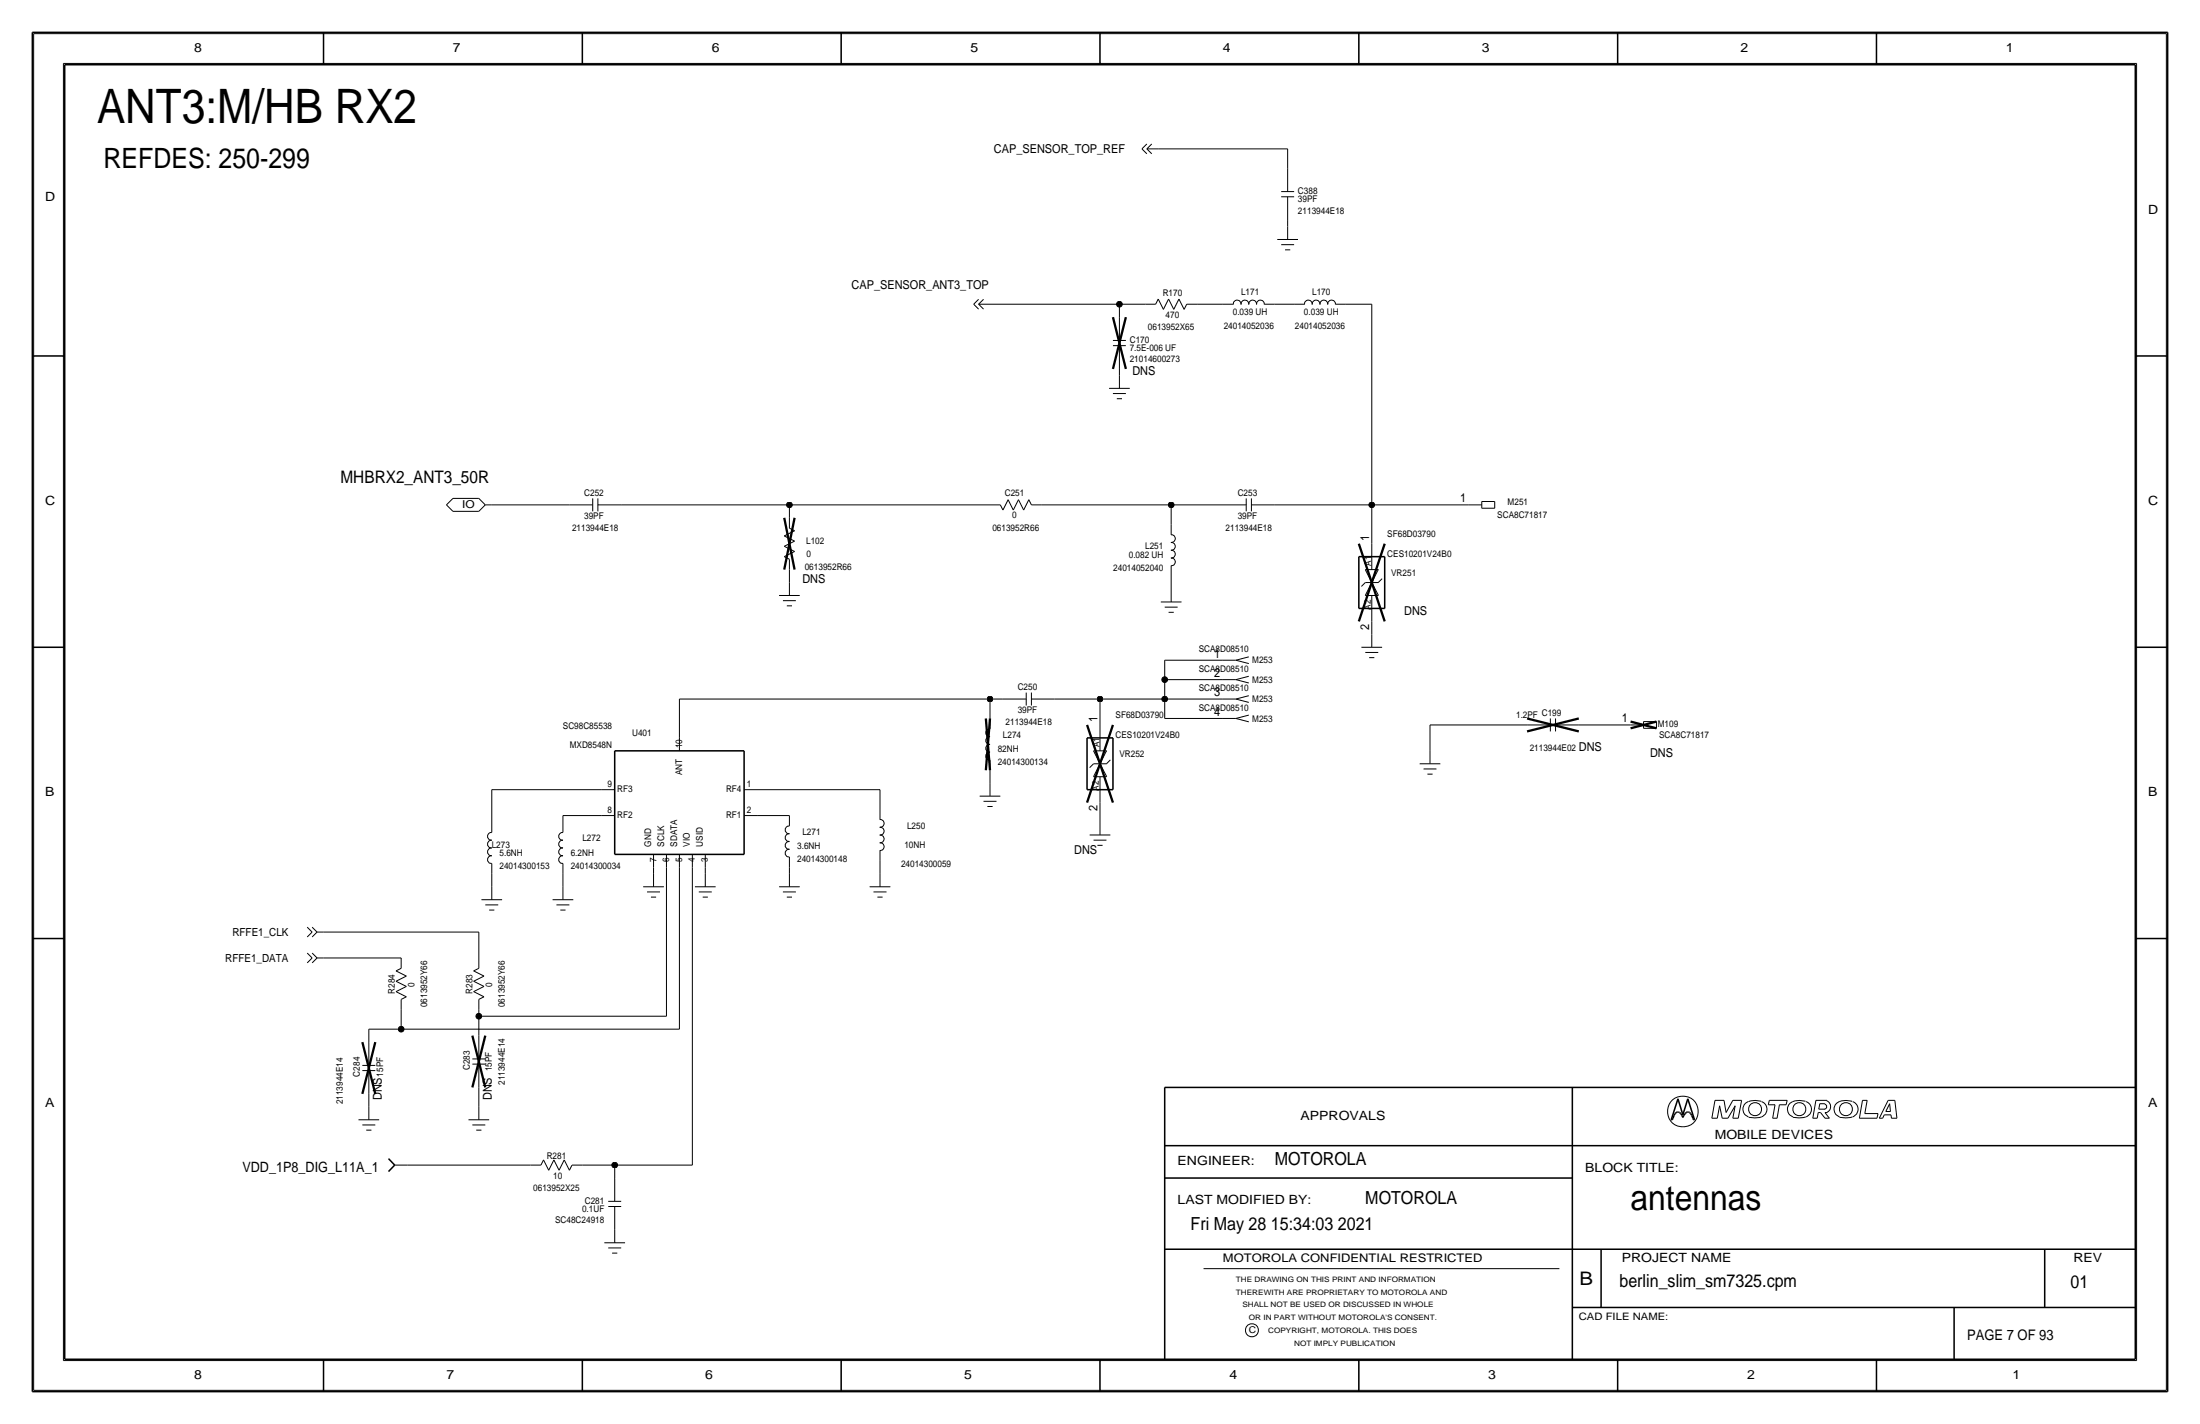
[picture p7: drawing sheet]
<svg xmlns="http://www.w3.org/2000/svg" width="432mm" height="279mm" viewBox="0 0 432 279" stroke-linecap="round" stroke-linejoin="round" font-family="sans-serif">
<g fill="none" stroke="#000" stroke-width=".2">
<path d="M6.6 6.6h418.6zM6.6 6.6v266.2zM12.4 12.4v254.6zM12.4 12.4h407zM419.4 12.4v254.6zM425.2 6.6v266.2zM224.1 29.2l1-1zM224.1 29.2l1 1zM225.1 29.2l1 1zM225.1 29.2h2.2zM225.1 29.2l1-1zM227.3 29.2h25.4z"/>
<path d="M251.5 38.6h2.5zM251.5 37.6h2.5zM252.7 29.2v3.8zM252.7 38.6v4.6zM252.7 33v4.6zM191.1 59.7l1 1zM191.1 59.7l1-1zM192.1 59.7h2.2zM192.1 59.7l.9-1zM192.1 59.7l.9 1zM194.3 59.7h25.4zM219.7 59.7h5.1z"/>
<path d="M219.7 59.7v2.5zM224.8 59.7h2zM227.3 58.7l-.5 1zM227.3 58.7l1 2zM229.4 58.7l-1.1 2zM229.4 58.7l1 2zM231.4 58.7l-1 2zM231.4 58.7l1 2zM232.9 59.7l-.5 1zM232.9 59.7h2zM234.9 59.7h5.1zM240 59.7h2.1z"/>
<path d="M242.1 59.7a.75 .75 0 0 1 .7-.8 .75 .75 0 0 1 .7 .8M243.6 59.7a.75 .75 0 0 1 .7-.8 .75 .75 0 0 1 .8 .8M245.1 59.7a.75 .75 0 0 1 .7-.8 .75 .75 0 0 1 .8 .8M246.6 59.7a.75 .75 0 0 1 .8-.8 .75 .75 0 0 1 .7 .8M248.2 59.7h2zM250.2 59.7h3.8zM250.7 47h4.1zM251.5 48h2.5zM252.2 49h1zM252.7 43.2v1.3zM252.7 44.5v2.5zM254 59.7h2z"/>
<path d="M256 59.7a.75 .75 0 0 1 .8-.8 .75 .75 0 0 1 .7 .8M257.6 59.7a.75 .75 0 0 1 .7-.8 .75 .75 0 0 1 .7 .8M259.1 59.7a.75 .75 0 0 1 .7-.8 .75 .75 0 0 1 .8 .8M260.6 59.7a.75 .75 0 0 1 .7-.8 .75 .75 0 0 1 .8 .8M262.1 59.7h2.1zM264.2 59.7h5zM269.2 59.7v39.4zM217.7 76.2h4zM218.4 67.8h2.6zM218.4 66.8h2.6zM218.4 77.2h2.6zM219.2 78.2h1z"/>
<path d="M219.7 72.4v1.3zM219.7 67.8v4.6zM219.7 62.2v4.6zM219.7 73.7v2.5zM87.6 99.1l1.3 1.2zM88.9 97.8h5.1zM88.9 97.8l-1.3 1.3zM94 97.8l1.2 1.3zM95.2 99.1h1.3zM95.2 99.1l-1.2 1.2zM96.5 99.1h15.3zM111.8 99.1h4.5z"/>
<path d="M116.3 97.8v2.5zM117.3 99.1h4.6zM117.3 97.8v2.5zM121.9 99.1h33zM154.9 99.1h39.4zM154.9 99.1v2.5zM194.3 99.1h2zM196.3 99.1l.5 1zM197.9 98l-1 2.1zM197.9 98l1 2.1zM199.9 98l1 2.1zM199.9 98l-1 2.1z"/>
<path d="M201.9 98l-1 2.1zM201.9 98l.5 1.1zM202.4 99.1h2.1zM204.5 99.1h25.4zM229.9 99.1v3.8zM229.9 99.1h10.1zM240 99.1h4.6zM244.6 97.8v2.5zM245.6 97.8v2.5zM245.6 99.1h4.6zM250.2 99.1h19zM269.2 99.1h19.1z"/>
<path d="M269.2 99.1v7.6zM288.3 99.1h2.5zM290.8 99.7h2.6zM290.8 98.4v1.3zM290.8 98.4h2.6zM293.4 98.4v1.3zM88.9 100.3h5.1zM152.9 116.8h4.1zM153.7 117.9h2.5zM153.9 109.2l2.1-1zM153.9 105.2l2.1 1zM153.9 109.2l1 .5z"/>
<path d="M153.9 107.2l2.1 1zM153.9 107.2l2.1-1zM153.9 105.2l2.1-1.1zM154.4 118.9h1zM154.9 103.6l1.1 .5zM154.9 111.8v2.5zM154.9 114.3v2.5zM154.9 101.6v2zM154.9 109.7v2.1zM227.8 118.1h4.1zM228.6 119.1h2.5zM229.8 105a.75 .75 0 0 1 .9 .7 .75 .75 0 0 1-.9 .7"/>
<path d="M229.8 108a.75 .75 0 0 1 .9 .7 .75 .75 0 0 1-.9 .8M229.8 109.5a.75 .75 0 0 1 .9 .8 .75 .75 0 0 1-.9 .7M229.8 106.5a.75 .75 0 0 1 .9 .7 .75 .75 0 0 1-.9 .7M229.9 113v2.6zM229.9 111v2zM229.9 102.9v2zM229.9 115.6v2.5zM267.2 115.1l.8-.8zM268 111.8h2.6zM268 114.3h2.6zM268 111.8l1.2 2.5zM268 116.8h2.5z"/>
<path d="M269.2 106.7v5.1zM269.2 116.8v5.1zM269.2 114.3l1.4 2.5zM270.5 111.8l-2.5 5zM270.5 114.3l.8-.8zM133.3 137.2h61zM133.3 137.2v7.6zM194.3 137.2v3.8zM194.3 137.2h2.5zM196.9 137.2h4.5zM201.4 135.9v2.5zM202.4 137.2h4.6z"/>
<path d="M202.4 135.9v2.5zM207 137.2h8.9zM215.9 137.2h12.7zM215.9 137.2v5zM228.6 129.5v3.9zM228.6 133.3v3.9zM228.6 137.2v3.8zM228.6 129.5h11.4zM228.6 133.3h11.4zM228.6 137.2h11.4zM229.4 120.1h1zM240 137.2h2.6z"/>
<path d="M240 133.3h2.6zM240 129.5h2.6zM242.6 137.2l2.5-.7zM242.6 137.2l2.5 .6zM242.6 133.3l2.5-.6zM242.6 133.3l2.5 .7zM242.6 129.5l2.5-.6zM242.6 129.5l2.5 .7zM267.2 127h4.1zM268 128h2.5zM268.7 129h1zM269.2 121.9v2.6z"/>
<path d="M269.2 124.5v2.5zM96.5 154.9h21.6zM96.5 154.9v6.4zM118.1 154.9h2.5zM133.3 144.8v2.5zM146.1 154.9h2.5zM148.6 154.9h24.1zM172.7 154.9v3.9zM172.7 158.8v2zM192.3 156.2h4zM193 157.2h2.6zM193.8 158.2h1z"/>
<path d="M194.3 151.1v2.6zM194.3 149.1v2zM194.3 141v2zM194.3 153.7v2.5zM194.3 143.1a.74 .74 0 0 0-.8 .7 .74 .74 0 0 0 .8 .7M194.3 146.1a.74 .74 0 0 0-.8 .7 .74 .74 0 0 0 .8 .8M194.3 147.6a.74 .74 0 0 0-.8 .8 .74 .74 0 0 0 .8 .7M194.3 144.6a.74 .74 0 0 0-.8 .7 .74 .74 0 0 0 .8 .8M214.6 152.4h2.6zM214.6 147.3h2.6zM214.6 149.9h2.6zM214.6 147.3l1.3 2.6z"/>
<path d="M214.6 149.9l-.7 .7zM215.9 157.5v3.8zM215.9 142.2v5.1zM215.9 152.4v5.1zM215.9 149.9l1.3 2.5zM217.2 149.9l.7-.8zM217.2 147.3l-2.6 5.1zM228.6 141h11.4zM240 141h2.6zM242.6 141l2.5-.7zM242.6 141l2.5 .6zM278.6 149.9h4.1z"/>
<path d="M279.4 150.9h2.5zM280.2 151.9h1zM280.7 142.2h19zM280.7 142.2v5.1zM280.7 147.3v2.6zM299.7 142.2h4.6zM304.3 141v2.5zM305.3 141v2.5zM305.3 142.2h4.6zM309.9 142.2h10.1zM320 142.2h2.6zM322.6 142.9h2.5z"/>
<path d="M322.6 141.6v1.3zM322.6 141.6h2.5zM325.1 141.6v1.3zM94.5 176.5h4.1zM95.3 177.5h2.5zM96 178.6h1zM96.5 171.4v2.6zM96.5 169.4v2zM96.5 161.3v2zM96.5 174v2.5zM96.5 163.4a.74 .74 0 0 0-.8 .7 .74 .74 0 0 0 .8 .7M96.5 166.4a.74 .74 0 0 0-.8 .8 .74 .74 0 0 0 .8 .7"/>
<path d="M96.5 167.9a.74 .74 0 0 0-.8 .8 .74 .74 0 0 0 .8 .7M96.5 164.9a.74 .74 0 0 0-.8 .7 .74 .74 0 0 0 .8 .8M108.5 176.5h4zM109.2 177.5h2.6zM110 178.6h1zM110.5 171.5v2.5zM110.5 160h7.6zM110.5 160v1.3zM110.5 169.4v2zM110.5 161.3v2zM110.5 174v2.5zM110.5 163.4a.74 .74 0 0 0-.8 .7 .74 .74 0 0 0 .8 .7"/>
<path d="M110.5 166.4a.74 .74 0 0 0-.8 .8 .74 .74 0 0 0 .8 .7M110.5 167.9a.74 .74 0 0 0-.8 .8 .74 .74 0 0 0 .8 .7M110.5 164.9a.74 .74 0 0 0-.8 .7 .74 .74 0 0 0 .8 .8M118.1 160h2.5zM126.2 174h4.1zM127 175h2.5zM127.8 176h1zM128.3 170.2v1.2zM128.3 171.5v2.5zM128.3 167.6v2.6zM130.8 170.2v29.2zM130.8 167.6v2.6z"/>
<path d="M133.3 170.2v31.7zM133.3 167.6v2.6zM135.9 170.2v58.4zM135.9 167.6v2.6zM136.4 174h4.1zM137.2 175h2.5zM137.9 176h1zM138.4 170.2v1.2zM138.4 171.5v2.5zM138.4 167.6v2.6zM146.1 160h2.5zM148.6 160h6.3z"/>
<path d="M152.9 174h4.1zM153.7 175h2.5zM154.4 176h1zM154.9 170.2v1.2zM154.9 171.5v2.5zM154.9 168.1v2.1zM154.9 160v2.1zM154.9 162.1a.74 .74 0 0 0-.8 .7 .74 .74 0 0 0 .8 .8M154.9 165.2a.74 .74 0 0 0-.8 .7 .74 .74 0 0 0 .8 .7M154.9 166.7a.74 .74 0 0 0-.8 .7 .74 .74 0 0 0 .8 .7M154.9 163.6a.74 .74 0 0 0-.8 .8 .74 .74 0 0 0 .8 .7M170.7 174h4.1z"/>
<path d="M171.5 175h2.5zM172.2 176h1zM172.7 160.8a.75 .75 0 0 1 .8 .8 .75 .75 0 0 1-.8 .7M172.7 163.9a.75 .75 0 0 1 .8 .7 .75 .75 0 0 1-.8 .8M172.7 165.4a.75 .75 0 0 1 .8 .7 .75 .75 0 0 1-.8 .8M172.7 162.4a.75 .75 0 0 1 .8 .7 .75 .75 0 0 1-.8 .7M172.7 168.9v2.5zM172.7 171.5v2.5zM172.7 166.9v2zM213.9 163.8h4zM214.6 164.8h2.6zM215.4 165.9h1z"/>
<path d="M215.9 161.3v2.5zM60.3 181.9l1 1zM60.3 187l1 1zM60.3 188.9l1-.9zM61.3 182.9l-1 .9zM61.3 181.9l.9 1zM61.3 187l.9 1zM62.2 182.9l-.9 .9zM62.2 182.9h1.3zM62.2 188l-.9 .9zM62.2 188h1.3zM63.5 182.9h30.5z"/>
<path d="M63.5 188h15.2zM77.7 190.5l2.1 1zM77.7 194.6l2.1-1.1zM77.7 190.5l1-.5zM77.7 192.5l2.1-1zM77.7 192.5l2.1 1zM77.7 194.6l2.1 1zM78.7 198.1v3.8zM78.7 196.1v2zM78.7 188v2zM78.7 196.1l1.1-.5zM93 190.5l1-.5z"/>
<path d="M93 192.5l2-1zM93 192.5l2 1zM93 194.6l2 1zM93 190.5l2 1zM93 194.6l2-1.1zM94 199.4h36.8zM94 198.1v1.3zM94 199.4v3.8zM94 182.9v5.1zM94 196.1v2zM94 188v2zM94 196.1l1-.5z"/>
<path d="M70.4 219.7h4zM71.1 209h2.6zM71.1 210.1h2.6zM72.4 214.6v2.6zM72.4 201.9h6.3zM72.4 201.9v2.6zM72.4 210.1v4.5zM72.4 204.5v4.5zM72.4 217.2v2.5zM78.7 201.9h54.6zM91.9 219.7h4.1zM92.7 208.8h2.5z"/>
<path d="M92.7 207.8h2.5zM94 213.4v3.8zM94 217.2v2.5zM94 208.8v4.6zM94 203.2v4.6zM336 219.4h1.1zM336.6 215.9h1.8zM336.6 215.9l-.6 3.5zM337.5 217l-.4 2.4zM337.5 217l.5 2.4zM338 219.4h1.1zM338.4 215.9l.4 2.4z"/>
<path d="M340.1 219.4h1.1zM340.1 215.9h1.7zM340.1 215.9l-1.3 2.4zM340.6 217l-1.5 2.4zM340.6 217l-.5 2.4zM341.8 215.9l-.6 3.5zM343.1 216.2a1.6 1.6 0 0 0-1 1.5 1.6 1.6 0 0 0 1.1 1.5M345.7 216.1h-.2a4 4 0 0 0-2.3 .1M345.7 216.2a1.59 1.59 0 0 1 1.1 1.5 1.59 1.59 0 0 1-1.1 1.5l-1.4 .1-1.1-.1M347.1 216.8h1.3zM347.3 215.9l-.2 .9zM347.3 215.9h3.5z"/>
<path d="M347.9 219.4h.9zM348.4 216.8l-.5 2.6zM349.2 216.8l-.4 2.6zM349.2 216.8h1.4zM350.8 215.9l-.2 .9zM354.4 216.1a3.1 3.1 0 0 0-3.3 .7 1.62 1.62 0 0 0 .8 2.4M354.4 219.2l-1.4 .1-1.1-.1M354.5 216.2a1.59 1.59 0 0 1 1 1.5 1.59 1.59 0 0 1-1 1.5M355.8 219.4h.9zM356.4 215.9l-.6 3.5zM356.4 215.9h2.2zM356.9 218.3l-.2 1.1z"/>
<path d="M356.9 218.3h.4zM357 217.6h1.2zM357.2 216.6l-.2 1zM357.2 216.6h1zM357.3 218.3l.9 1.1zM358.1 216.7a.5 .5 0 0 1 .4 .4 .5 .5 0 0 1-.4 .5M358.2 219.4h.9zM358.2 218.3l.9 1.1zM358.2 218.3h.4zM358.5 216a1.24 1.24 0 0 1 .8 1.1 1.24 1.24 0 0 1-.8 1.2M363.5 216.1a3.1 3.1 0 0 0-3.3 .7 1.62 1.62 0 0 0 .8 2.4M363.6 219.2l-1.4 .1-1.2-.1"/>
<path d="M363.6 216.2a1.59 1.59 0 0 1 1.1 1.5 1.59 1.59 0 0 1-1.1 1.5M364.9 219.4h3.5zM365.6 215.9l-.7 3.5zM365.6 215.9h.9zM366 218.5h2.6zM366.5 215.9l-.5 2.6zM368.6 218.5l-.2 .9zM368.9 219.4h.6zM369.8 218.7h1.3zM369.8 218.7l-.3 .7zM370.1 218.1h.9zM370.6 215.9l-1.7 3.5z"/>
<path d="M370.6 215.9h1.3zM370.9 216.6l-.8 1.5zM370.9 216.6l.1 1.5zM371.1 218.7l.1 .7zM371.2 219.4h1.1zM371.9 215.9l.4 3.5zM71.1 220.7h2.6zM71.9 221.7h1zM77.5 228.6h2.5zM80 228.6h24.1zM92.7 220.7h2.5zM93.5 221.7h1z"/>
<path d="M104.1 228.6h2.1zM106.7 227.6l-.5 1zM106.7 227.6l1 2zM108.7 227.6l-1 2zM108.7 227.6l1 2zM110.7 227.6l-1 2zM110.7 227.6l1.1 2zM112.3 228.6l-.5 1zM112.3 228.6h2zM114.3 228.6h6.3zM119.4 235.7h2.5zM119.4 236.7h2.5z"/>
<path d="M120.6 228.6v2.5zM120.6 236.7v4.6zM120.6 231.1v4.6zM120.7 228.6h15.2zM118.6 243.8h4.1zM119.4 244.9h2.5zM120.1 245.9h1.1zM120.6 241.3v2.5zM236.2 248.9h69.9zM6.6 272.8h418.6zM12.4 267h407z"/>
<circle cx="330.3" cy="218.1" r="3"/>
<circle cx="344.5" cy="217.6" r="1.28"/>
<circle cx="353.2" cy="217.6" r="1.28"/>
<circle cx="362.3" cy="217.6" r="1.28"/>
<circle cx="245.7" cy="261" r="1.28"/>
</g>
<g fill="#000" stroke="#000" stroke-width=".2">
<circle cx="219.7" cy="59.7" r=".56"/>
<circle cx="154.9" cy="99.1" r=".56"/>
<circle cx="229.9" cy="99.1" r=".56"/>
<circle cx="269.2" cy="99.1" r=".56"/>
<circle cx="194.3" cy="137.2" r=".56"/>
<circle cx="215.9" cy="137.2" r=".56"/>
<circle cx="228.6" cy="137.2" r=".56"/>
<circle cx="228.6" cy="133.3" r=".56"/>
<circle cx="94" cy="199.4" r=".56"/>
<circle cx="78.7" cy="201.9" r=".56"/>
<circle cx="120.6" cy="228.6" r=".56"/>
</g>
<g fill="none" stroke="#000" stroke-width=".3">
<path d="M6.3 6.4v266.7zM6.4 6.4h419zM12.7 12.7h406.4zM12.7 12.7v254zM63.5 6.4v6.3zM114.3 6.4v6.3zM165.1 6.4v6.3zM215.9 6.3v6.4zM266.7 6.4v6.3zM317.5 6.4v6.3zM368.3 6.4v6.3zM419.1 12.7v254z"/>
<path d="M425.4 6.4v266.7zM6.3 69.8h6.4zM419.1 69.8h6.3zM266.7 109.2h5.1zM266.7 109.2v10.2zM266.7 119.4h5.1zM271.8 109.2v10.2zM6.3 127h6.4zM419.1 127h6.3zM120.6 147.3h25.4zM120.6 147.3v20.3zM146 147.3v20.3z"/>
<path d="M213.4 144.8h5zM213.4 144.8v10.1zM213.4 154.9h5zM218.4 144.8v10.1zM120.6 167.6h25.4zM6.3 184.1h6.4zM419.1 184.1h6.3zM228.6 213.4v53.3zM228.6 213.4h190.5zM308.6 213.4v53.3zM328 219.7h.2zM328.4 219.4l-.2 .3z"/>
<path d="M328.6 218.8l-.2 .6zM328.8 218.5l-.2 .3zM329 218.3l.2-.1zM329 218.3l-.2 .2zM329.2 218.2h.2zM329.3 215.6l-1.3 4.1zM329.3 215.6l1 3.1zM329.4 218.2l.2 .1zM329.6 218.3l.3 .2zM329.9 218.5l.2 .3zM330.1 218.8l.2 .5zM330.5 218.8l-.2 .5z"/>
<path d="M330.8 218.5l-.3 .3zM331 218.3l-.2 .2zM331 218.3l.2-.1zM331.2 218.2h.2zM331.3 215.6l1.3 4.1zM331.3 215.6l-1 3.1zM331.4 218.2l.2 .1zM331.6 218.3l.2 .2zM331.8 218.5l.2 .3zM332 218.8l.3 .6zM332.3 219.4l.1 .3zM332.4 219.7h.2z"/>
<path d="M76.3 227.3l1.2 1.3zM77.5 228.6l-1.2 1.3zM228.6 231.1h80zM228.6 224.8h190.5zM228.6 245.1h190.5zM308.6 256.5h110.5zM314.2 245.1v11.4zM383.5 256.5v10.2zM401.3 245.1v11.4zM6.4 273h419zM12.7 266.7h406.4zM63.5 266.7v6.4z"/>
<path d="M114.3 266.7v6.4zM165.1 266.7v6.4zM215.9 266.7v6.3zM266.7 266.7v6.4zM317.5 266.7v6.4zM368.3 266.7v6.4z"/>
</g>
<g fill="none" stroke="#000" stroke-width=".45">
<path d="M218.4 62.2l2.6 10.2zM221 62.2l-2.6 10.2zM153.9 101.6l2.1 10.2zM156 101.6l-2.1 10.2zM266.7 106.7l5.1 15.2zM271.8 106.7l-5.1 15.2zM193.5 141l.8 10.1zM194.3 141l-.8 10.1zM213.4 142.2l5 15.3zM218.4 142.2l-5 15.3zM299.7 143.5l10.2-2.5zM299.7 141l10.2 2.5z"/>
<path d="M320 142.9l5.1-1.3zM320 141.6l5.1 1.3zM71.1 204.5l2.6 10.1zM73.7 204.5l-2.6 10.1zM92.7 203.2l2.5 10.2zM95.2 203.2l-2.5 10.2z"/>
</g>
<text font-size="9.3" x="19" y="24.1">ANT3:M/HB RX2</text>
<text font-size="7" x="320" y="237.5">antennas</text>
<text font-size="5.5" x="20.3" y="33">REFDES: 250-299</text>
<text font-size="3.7" x="310" y="252.1">B</text>
<g font-size="3.5">
<text x="250.2" y="228.6">MOTOROLA</text>
<text x="268" y="236.2">MOTOROLA</text>
<text x="233.7" y="241.3">Fri May 28 15:34:03 2021</text>
<text x="317.9" y="252.6">berlin_slim_sm7325.cpm</text>
<text x="406.4" y="252.7">01</text>
</g>
<text font-size="3.4" x="66.8" y="94.7">MHBRX2_ANT3_50R</text>
<text font-size="2.9" x="386.1" y="262.9">PAGE 7 OF 93</text>
<text font-size="2.8" x="47.6" y="229.9">VDD_1P8_DIG_L11A_1</text>
<g font-size="2.5">
<text x="38.1" y="10.2">8</text>
<text x="88.9" y="10.2">7</text>
<text x="139.7" y="10.2">6</text>
<text x="190.5" y="10.2">5</text>
<text x="240" y="10.2">4</text>
<text x="290.8" y="10.2">3</text>
<text x="341.6" y="10.2">2</text>
<text x="393.7" y="10.2">1</text>
<text x="8.9" y="39.4">D</text>
<text x="421.6" y="41.9">D</text>
<text x="8.9" y="99.1">C</text>
<text x="421.6" y="99.1">C</text>
<text x="8.9" y="156.2">B</text>
<text x="421.6" y="156.2">B</text>
<text x="8.9" y="217.2">A</text>
<text x="255.3" y="219.7">APPROVALS</text>
<text x="421.6" y="217.2">A</text>
<text x="336.5" y="223.5">MOBILE DEVICES</text>
<text x="231.1" y="228.6">ENGINEER:</text>
<text x="311.1" y="229.9">BLOCK TITLE:</text>
<text x="231.1" y="236.2">LAST MODIFIED BY:</text>
<text x="318.3" y="247.5">PROJECT NAME</text>
<text x="407" y="247.6">REV</text>
<text x="38.1" y="270.5">8</text>
<text x="87.6" y="270.5">7</text>
<text x="138.4" y="270.5">6</text>
<text x="189.2" y="270.5">5</text>
<text x="241.3" y="270.5">4</text>
<text x="292.1" y="270.5">3</text>
<text x="342.9" y="270.5">2</text>
<text x="395" y="270.5">1</text>
</g>
<g font-size="2.4">
<text x="195.1" y="30">CAP_SENSOR_TOP_REF</text>
<text x="167.1" y="56.6">CAP_SENSOR_ANT3_TOP</text>
<text x="222.2" y="73.7">DNS</text>
<text x="286.6" y="98.6">1</text>
<text x="268.7" y="106.2" transform="rotate(-90 268.7 106.2)">1</text>
<text x="157.5" y="114.3">DNS</text>
<text x="268.7" y="123.6" transform="rotate(-90 268.7 123.6)">2</text>
<text x="275.6" y="120.7">DNS</text>
<text x="238.3" y="129">1</text>
<text x="238.3" y="136.7">3</text>
<text x="238.3" y="132.8">2</text>
<text x="215.4" y="141.7" transform="rotate(-90 215.4 141.7)">1</text>
<text x="238.3" y="140.5">4</text>
<text x="318.3" y="141.7">1</text>
<text x="309.9" y="147.3">DNS</text>
<text x="323.8" y="148.6">DNS</text>
<text x="215.4" y="159.2" transform="rotate(-90 215.4 159.2)">2</text>
<text x="210.8" y="167.6">DNS</text>
<text x="74.9" y="215.9" transform="rotate(-90 74.9 215.9)">DNS</text>
<text x="96.5" y="215.9" transform="rotate(-90 96.5 215.9)">DNS</text>
</g>
<text font-size="2.3" x="240" y="247.6">MOTOROLA CONFIDENTIAL RESTRICTED</text>
<g font-size="2.2">
<text x="45.6" y="183.6">RFFE1_CLK</text>
<text x="44.2" y="188.7">RFFE1_DATA</text>
</g>
<text font-size="2.1" x="90.7" y="99.8">IO</text>
<text font-size="2" x="309.9" y="259.1">CAD FILE NAME:</text>
<g font-size="1.8">
<text x="254.8" y="41.9">2113944E18</text>
<text x="254.8" y="38.1">C388</text>
<text x="254.8" y="39.6">39PF</text>
<text x="228.2" y="58.1">R170</text>
<text x="243.6" y="58">L171</text>
<text x="257.5" y="58">L170</text>
<text x="225.3" y="64.8">0613952X65</text>
<text x="228.8" y="62.3">470</text>
<text x="240.2" y="64.5">24014052036</text>
<text x="242" y="61.7">0.039 UH</text>
<text x="254.2" y="64.5">24014052036</text>
<text x="255.9" y="61.7">0.039 UH</text>
<text x="221.7" y="67.3">C170</text>
<text x="221.7" y="68.8">7.5E-006 UF</text>
<text x="221.7" y="71.1">21014600273</text>
<text x="114.7" y="101.9">39PF</text>
<text x="114.7" y="97.3">C252</text>
<text x="197.2" y="97.3">C251</text>
<text x="198.7" y="101.7">0</text>
<text x="242.9" y="97.3">C253</text>
<text x="242.9" y="101.9">39PF</text>
<text x="293.9" y="101.6">SCA8C71817</text>
<text x="295.9" y="99.1">M251</text>
<text x="112.3" y="104.1">2113944E18</text>
<text x="158.2" y="106.7">L102</text>
<text x="194.8" y="104.1">0613952R66</text>
<text x="224.8" y="107.7">L251</text>
<text x="240.5" y="104.1">2113944E18</text>
<text x="272.3" y="105.4">SF68D03790</text>
<text x="158" y="111.8">0613952R66</text>
<text x="158.3" y="109.2">0</text>
<text x="218.5" y="112">24014052040</text>
<text x="221.5" y="109.5">0.082 UH</text>
<text x="269.1" y="111" transform="rotate(-90 269.1 111)">A1</text>
<text x="272.3" y="109.2">CES10201V24B0</text>
<text x="273" y="113">VR251</text>
<text x="269" y="119.6" transform="rotate(-90 269 119.6)">A2</text>
<text x="235.3" y="128">SCA8D08510</text>
<text x="235.3" y="131.8">SCA8D08510</text>
<text x="245.8" y="130.1">M253</text>
<text x="199.8" y="135.4">C250</text>
<text x="235.3" y="135.6">SCA8D08510</text>
<text x="245.8" y="134">M253</text>
<text x="245.8" y="137.8">M253</text>
<text x="110.5" y="143.1">SC98C85538</text>
<text x="197.4" y="142.2">2113944E18</text>
<text x="199.8" y="140">39PF</text>
<text x="218.9" y="141">SF68D03790</text>
<text x="235.3" y="139.4">SCA8D08510</text>
<text x="245.8" y="141.6">M253</text>
<text x="297.6" y="141">1.2PF</text>
<text x="302.6" y="140.5">C199</text>
<text x="325.4" y="142.6">M109</text>
<text x="111.8" y="146.8">MXD8548N</text>
<text x="124.1" y="144.4">U401</text>
<text x="133.9" y="146.8" transform="rotate(-90 133.9 146.8)">10</text>
<text x="195.8" y="147.6">82NH</text>
<text x="196.8" y="144.8">L274</text>
<text x="215.8" y="146.6" transform="rotate(-90 215.8 146.6)">A1</text>
<text x="218.9" y="144.8">CES10201V24B0</text>
<text x="219.7" y="148.6">VR252</text>
<text x="300.2" y="147.3">2113944E02</text>
<text x="325.6" y="144.8">SCA8C71817</text>
<text x="119.2" y="154.4">9</text>
<text x="121.2" y="155.4">RF3</text>
<text x="133.9" y="152.1" transform="rotate(-90 133.9 152.1)">ANT</text>
<text x="142.5" y="155.4">RF4</text>
<text x="146.6" y="154.4">1</text>
<text x="195.8" y="150.1">24014300134</text>
<text x="215.7" y="155.2" transform="rotate(-90 215.7 155.2)">A2</text>
<text x="119.2" y="159.5">8</text>
<text x="121.2" y="160.5">RF2</text>
<text x="142.5" y="160.5">RF1</text>
<text x="146.6" y="159.5">2</text>
<text x="96.5" y="166.4">L273</text>
<text x="98" y="167.9">5.6NH</text>
<text x="112" y="167.9">6.2NH</text>
<text x="114.3" y="165.1">L272</text>
<text x="127.8" y="166.1" transform="rotate(-90 127.8 166.1)">GND</text>
<text x="130.4" y="166.1" transform="rotate(-90 130.4 166.1)">SCLK</text>
<text x="132.9" y="166.1" transform="rotate(-90 132.9 166.1)">SDATA</text>
<text x="135.4" y="166.1" transform="rotate(-90 135.4 166.1)">VIO</text>
<text x="137.9" y="166.1" transform="rotate(-90 137.9 166.1)">USID</text>
<text x="156.5" y="166.6">3.6NH</text>
<text x="157.5" y="163.8">L271</text>
<text x="177.5" y="166.4">10NH</text>
<text x="178" y="162.6">L250</text>
<text x="98" y="170.4">24014300153</text>
<text x="112" y="170.4">24014300034</text>
<text x="128.8" y="169" transform="rotate(-90 128.8 169)">7</text>
<text x="131.4" y="169" transform="rotate(-90 131.4 169)">6</text>
<text x="133.9" y="169" transform="rotate(-90 133.9 169)">5</text>
<text x="136.3" y="169" transform="rotate(-90 136.3 169)">4</text>
<text x="138.9" y="169" transform="rotate(-90 138.9 169)">3</text>
<text x="156.5" y="169.2">24014300148</text>
<text x="176.8" y="170.2">24014300059</text>
<text x="77.5" y="195" transform="rotate(-90 77.5 195)">R284</text>
<text x="81.4" y="193.7" transform="rotate(-90 81.4 193.7)">0</text>
<text x="83.8" y="197.6" transform="rotate(-90 83.8 197.6)">0613952Y66</text>
<text x="92.7" y="195" transform="rotate(-90 92.7 195)">R283</text>
<text x="96.6" y="193.7" transform="rotate(-90 96.6 193.7)">0</text>
<text x="99.1" y="197.6" transform="rotate(-90 99.1 197.6)">0613952Y66</text>
<text x="92.2" y="209.9" transform="rotate(-90 92.2 209.9)">C283</text>
<text x="70.6" y="211.2" transform="rotate(-90 70.6 211.2)">C284</text>
<text x="75.2" y="211.2" transform="rotate(-90 75.2 211.2)">15PF</text>
<text x="96.5" y="210.2" transform="rotate(-90 96.5 210.2)">15PF</text>
<text x="99.1" y="212.8" transform="rotate(-90 99.1 212.8)">2113944E14</text>
<text x="67.3" y="216.7" transform="rotate(-90 67.3 216.7)">2113944E14</text>
<text x="107.3" y="227.3">R281</text>
<text x="104.7" y="233.7">0613952X25</text>
<text x="108.6" y="231.2">10</text>
<text x="114.2" y="237.7">0.1UF</text>
<text x="114.8" y="236.2">C281</text>
<text x="109" y="240">SC48C24918</text>
<text x="245.1" y="261.6">C</text>
</g>
<g font-size="1.5">
<text x="242.6" y="251.5">THE DRAWING ON THIS PRINT AND INFORMATION</text>
<text x="242.6" y="254">THEREWITH ARE PROPRIETARY TO MOTOROLA AND</text>
<text x="243.8" y="256.5">SHALL NOT BE USED OR DISCUSSED IN WHOLE</text>
<text x="245.1" y="259.1">OR IN PART WITHOUT MOTOROLA'S CONSENT.</text>
<text x="248.9" y="261.6">COPYRIGHT, MOTOROLA. THIS DOES</text>
<text x="254" y="264.2">NOT IMPLY PUBLICATION</text>
</g>
</svg>
